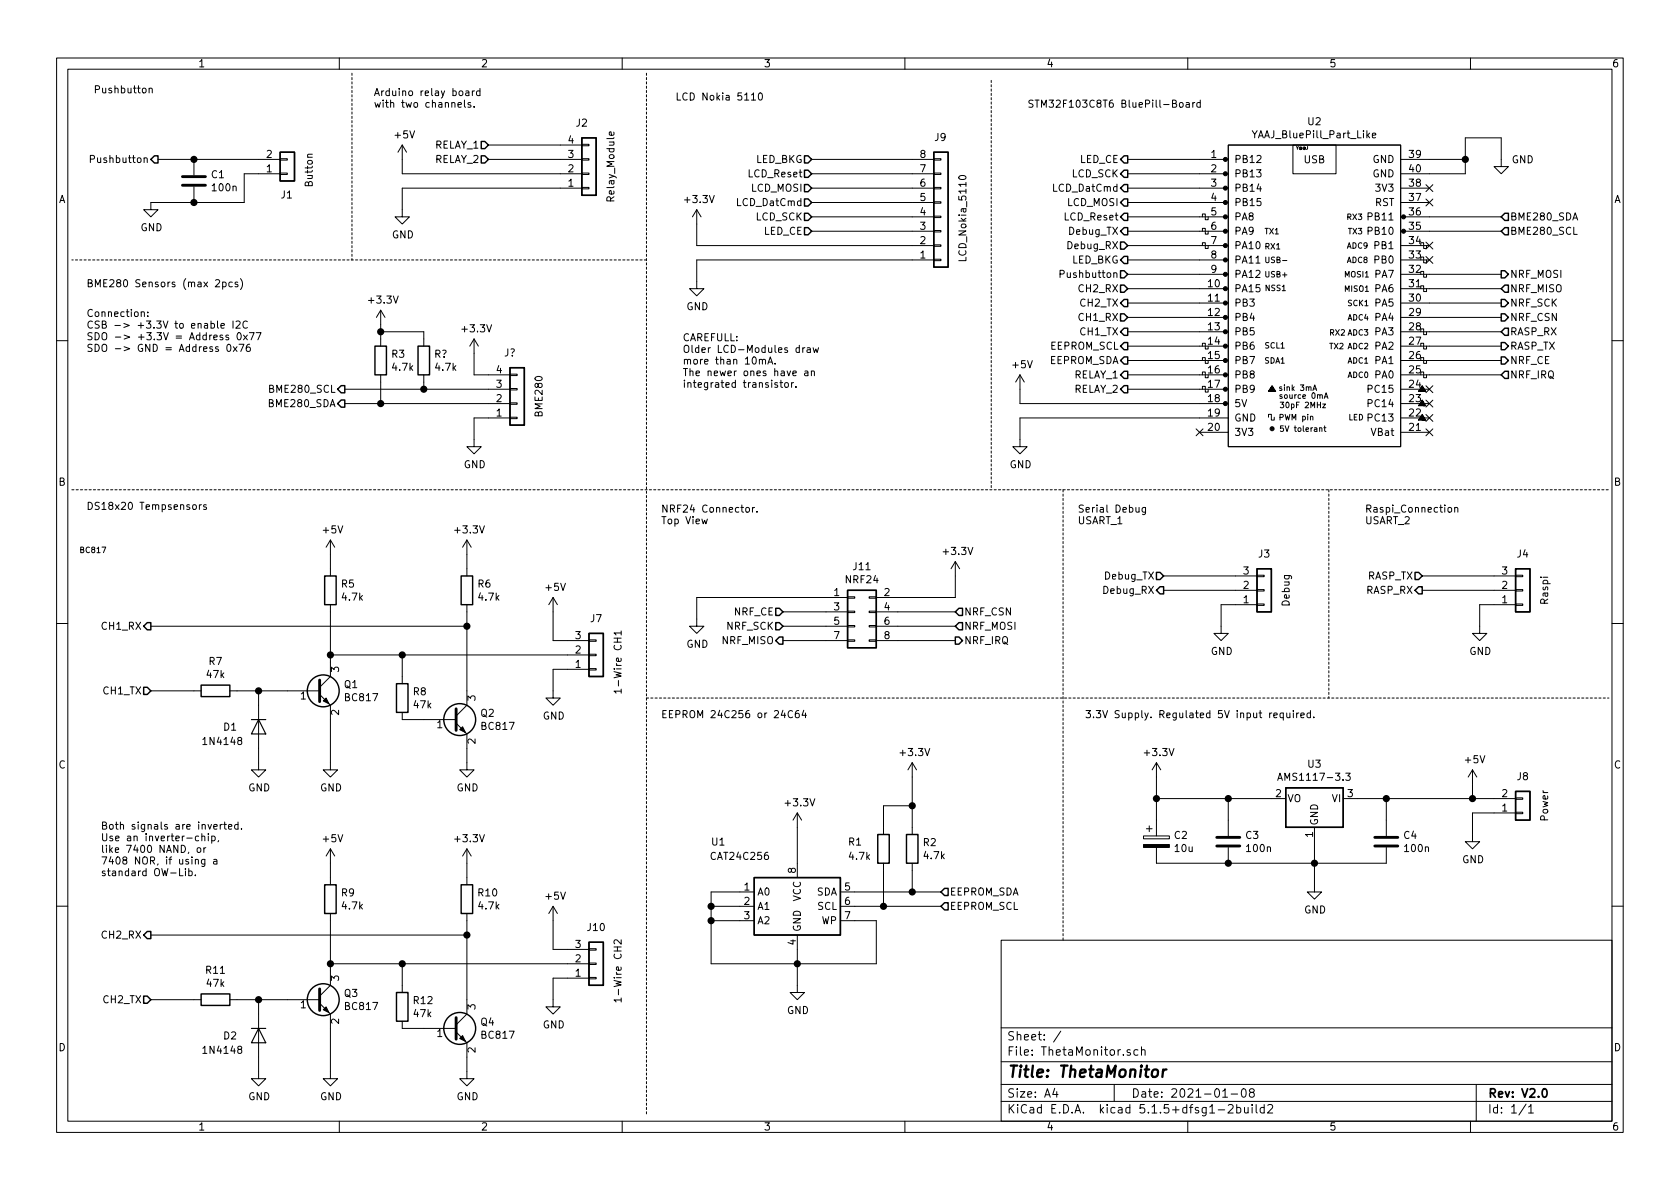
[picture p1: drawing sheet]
<svg xmlns="http://www.w3.org/2000/svg" width="297mm" height="210mm" viewBox="0 0 297 210" stroke-linecap="round" stroke-linejoin="round" font-family="sans-serif">
<g fill="none" stroke="#000" stroke-width=".18">
<path d="M10 10.3h277v189.9h-277zM12 12.2h273v186.1h-273zM26.4 15.7l.1-.1h.3l.1 .8M26.4 15.6v.8M60 10.3v1.9M81 18.5l.6-.1-.1-.2-.3-.1-.2 .2 .1 .6h.4M82.1 17.7v1.1l.2 .2M82.4 16.1h.5v.8M82.9 16.4h-.4l-.2 .2 .1 .3h.5M83.2 18.2l-.3-.1-.2 .2 .1 .2 .4 .1v.3h-.5M83.5 16.1v.8M83.8 18.8v.2"/>
<path d="M83.9 16.1l-.4 .2M84.9 16.1h-.4l-.2 .2 .1 .6h.5M84.9 15.6v1.3M110 10.3v1.9M132.9 16.8l.3-.4v1.3M132.9 17.7h.7M134.2 16.6l.2-.2a.69 .69 0 0 1 .4 .7 .69 .69 0 0 1-.4 .6l-.2-.1-.1-.4zM160 10.3v1.9M207.3 18.3h.5l.2-.2-.1-.3-.6-.1v1.3h.5l.3-.3v-.2l-.4-.2M208.6 18.2l.3-.1 .3 .3-.1 .5-.3 .1-.2-.2zM209.7 18.2h.5l.1 .8M210 10.3v1.9"/>
<path d="M210.3 18.4l-.4 .1-.2 .2v.2h.6M210.9 18.1v.9M211.3 18.1l-.3 .1-.1 .2M212.2 18.2l-.3-.1-.3 .3 .1 .5h.5M212.2 17.7v1.3M260 10.3v1.9M16 28.1l.7-.1v-.4l-.7-.1v1.2M27.9 28.2h21.6M34.3 28.2v2.8M34.3 33v2.8M49.5 28.1h1.3v.2h-1.3zM49.5 30.6h1.3v.3h-1.3z"/>
<path d="M49.5 30.7h-6.3v5.1h-16.5v1.3h1.2l-1.2 1.2-1.3-1.2h1.3M55.2 27.3h-.8v.3l.1 .2M71.1 25.6v5.1h31.8M71.1 25.6l-.7 1.3M71.1 25.6l.8 1.3M86.4 28.2h16.5M86.4 25.6h16.5M102.9 25.5h1.2v.3h-1.2zM102.9 28.1h1.2v.2h-1.2zM102.9 33.1h1.2v.3h-1.2zM102.9 30.6h1.2v.3h-1.2zM102.9 33.3h-31.8v5h1.3l-1.3 1.3-1.3-1.3h1.3"/>
<path d="M108.5 23.4l.1 .3-.2 .2-.6-.1v-.4l.2-.1 .1 .6M123.2 37.1v6.3h41.9M123.2 37.1l-.8 1.2M123.2 37.1l.8 1.2M143.5 30.7h21.6M143.5 28.2h21.6M143.5 38.3h21.6M143.5 35.8h21.6M143.5 33.3h21.6M165.1 33.1h1.3v.3h-1.3zM165.1 30.6h1.3v.3h-1.3zM165.1 28.1h1.3v.2h-1.3z"/>
<path d="M165.1 35.7h1.3v.2h-1.3zM165.1 38.2h1.3v.3h-1.3zM169.6 31.2a.83 .83 0 0 1 1.2 .1 .69 .69 0 0 1-.6 .5 .69 .69 0 0 1-.7-.5zM199.4 30.7h17.8M199.4 28.2h17.8M199.4 38.3h17.8M199.4 35.8h17.8M199.4 33.3h17.8M212.6 38.3v-.5h.5v1.1h.5v-.6M217.2 25.6h30.4v53.4h-30.4zM228.6 25.6h7.6v5.1h-7.6zM241.8 23.9l.4 .5"/>
<path d="M242.2 23.5l-.5 .5M242.6 23.9l.7-.1-.1-.2-.4-.1-.2 .2 .1 .6h.5M247.6 28.2h11.5M247.6 38.3h17.8M247.6 35.8h5.1M247.6 33.3h5.1M252.1 35.2l1.2 1.2M252.1 32.7l1.2 1.2M253.3 35.2l-1.2 1.2M253.3 32.7l-1.2 1.2M265.4 29.5h-1.2l1.2 1.2 1.3-1.2h-1.3v-5.1h-6.3v6.3h-11.5M25 55.3l.2-.2 .3 .1v.8"/>
<path d="M26.1 55.8v.2M26.1 55.2v.1M37.3 57.2h.4l.2 .2-.1 .6h-.5M38.1 49.6l.5-.2 .2 .4-.8 .9h.8M38.5 56.8v1.1l.2 .1M39.1 57.6l.6-.1-.1-.3h-.4l-.1 .2v.6h.5M39.4 49.9h.3l.3 .2-.1 .6h-.5M39.4 49.9v1.2M40.4 59.3h-.3l-.2 .1 .1 .2 .4 .1v.3h-.5M41.1 49.9h-.4l-.2 .2 .1 .6h.5M41.2 56.8v1.2M41.7 56.9l.5-.1 .3 .3-.8 .9h.8"/>
<path d="M42 58.9l.2-.1a.67 .67 0 0 1 .5 .7 .67 .67 0 0 1-.5 .6l-.3-.5zM42 49.9h-.3l-.1 .2v.1l.4 .2v.3h-.4M42.5 49.3a1.47 1.47 0 0 1 0 1.9M43.1 59.3l.6 .8M43.7 56.9a.51 .51 0 0 0-.6 0 .51 .51 0 0 0-.1 .6 .46 .46 0 0 0 .2 .5 .46 .46 0 0 0 .5-.1M43.7 59.3l-.6 .8M44.1 58.8h.8l-.5 1.3M45.3 58.8h.9l-.6 1.3M67.3 54.9v6.3M67.3 54.9l-.8 1.2M67.3 54.9l.8 1.2M67.3 58.7h7.6v2.5"/>
<path d="M83.8 59.9l-.7 1.3M83.8 59.9v6.4h6.4M83.8 59.9l.8 1.3M143.5 40.9h21.6M165.1 40.8h1.3v.2h-1.3zM165.1 43.3h1.3v.3h-1.3zM165.1 45.8h1.3v.3h-1.3zM165.1 46h-41.9v5h1.3l-1.3 1.3-1.3-1.3h1.3M187.4 48.5l.7-.1v-.5l-.7-.1v1.3M199.4 46h17.8M199.4 43.4h17.8M199.4 40.9h17.8"/>
<path d="M199.4 51h17.8M199.4 53.6h17.8M199.4 56.1h17.8M199.4 58.7h17.8M199.4 48.5h17.8M212.6 43.4v-.5h.5v1h.5v-.5M212.6 40.9v-.5h.5v1h.5v-.5M222.1 46.5h.7M247.6 46h5.1M247.6 43.4h5.1M247.6 40.9h17.8M247.6 51h17.8"/>
<path d="M247.6 53.6h17.8M247.6 56.1h17.8M247.6 58.7h17.8M247.6 48.5h17.8M251.2 58.7v-.5h.5v1h.5v-.5M251.2 51v-.5h.5v1.1h.5v-.6M251.2 48.5v-.5h.5v1h.5v-.5M251.2 46v-.5h.5v1h.5v-.5M251.2 43.4v-.5h.5v1h.5v-.5M252.1 45.4l1.2 1.2M252.1 42.8l1.2 1.2M253.3 45.4l-1.2 1.2"/>
<path d="M253.3 42.8l-1.2 1.2M278.3 40.2v1.2h.6M10 60.2h2M40.2 61l.2-.1a.69 .69 0 0 1 .4 .6 .69 .69 0 0 1-.4 .6l-.2-.1-.1-.3zM41.2 61.3l.7 .8M41.9 61.3l-.7 .8M42.3 60.9h.8l-.5 1.2M44.1 60.9h-.2a.79 .79 0 0 0-.1 1.2l.4-.1v-.5l-.4-.1-.3 .2M61 68.8h29.2M61 71.4h29.2M67.3 66.3v5.1M74.9 66.3v2.5"/>
<path d="M90.2 66.2h1.2v.2h-1.2zM90.2 68.7h1.2v.3h-1.2zM90.2 73.8h1.2v.2h-1.2zM90.2 71.2h1.2v.3h-1.2zM90.2 73.9h-6.4v5.1h1.3l-1.3 1.3-1.3-1.3h1.3M134.3 63.7l.1-.2 .3 .1 .1 .8M134.8 63.7l.2-.2 .3 .1 .1 .8M135.8 64.4l.4-1.3 .4 1.3M135.9 64h.6M137 64.3v.1M137.5 67.7h-.3l-.2 .1v.2l.5 .1v.3h-.5M137.9 67.7h.5"/>
<path d="M138.1 67.2v1.1l.3 .2M138.8 67.8l.2-.1 .3 .1 .1 .5-.1 .1-.3 .1-.2-.1zM140 67.7v.8M140.2 66l.6-.1-.1-.2-.3-.1-.2 .2 .1 .6h.4M140.3 67.7h-.2l-.1 .2M140.7 68.4v.1M141.3 61.5h-.3l-.3 .2 .1 .6h.5M141.3 61.1v1.2M141.9 61.5v.8M142.3 61.5l-.4 .2M142.3 65.7h.5v.7M142.7 61.5h.5l.1 .8"/>
<path d="M142.8 65.9l-.4 .1-.2 .1 .2 .3h.4M143.3 61.8h-.5l-.1 .2v.3h.6M143.5 65.7l.1-.1 .3 .1 .1 .7M143.5 65.6v.8M143.8 61.5l.2 .8 .2-.6 .3 .6 .2-.8M180.3 66.3l-.7 1.3M180.3 66.3v5.1h36.9M180.3 66.3l.8 1.3M199.4 61.2h17.8M199.4 63.7h17.8M199.4 66.3h17.8M199.4 68.8h17.8"/>
<path d="M211.5 75.8l1.2 1.3M212.1 76.4h5.1M212.6 68.8v-.5h.5v1h.5v-.5M212.6 66.3v-.5h.5v1h.5v-.5M212.6 63.7v-.5h.5v1.1h.5v-.6M212.6 61.2v-.5h.5v1h.5v-.5M212.7 75.8l-1.2 1.3M217.2 73.9h-36.9v5.1h1.3l-1.3 1.3-1.2-1.3h1.2M224.3 73.8v-.5h.5v1h.5v-.5M224.9 68.7l.1 .3-.2-.2 .2 .3 .2-.4-.5 .1 .5 .4-.2-.6-.5 .4 .8 .2-.4-.8-.5 .7 1 .1-.5-.9-.6 .9h1.3l-.7-1-.6 1M232.1 69.1l.4-1 .3 1M232.2 68.8h.5"/>
<path d="M233.9 71.4h.5l-.5 .7h.5M234.1 75.6h.3M234.1 70.5l.4-1 .3 1M234.2 75.3v.9l.2 .1M234.2 70.2h.5M247.6 61.2h17.8M247.6 63.7h17.8M247.6 66.3h17.8M247.6 68.8h5.1M247.6 71.4h5.1M247.6 73.9h5.1M247.6 76.4h5.1"/>
<path d="M251.2 66.3v-.5h.5v1h.5v-.5M251.2 63.7v-.5h.5v1.1h.5v-.6M251.2 61.2v-.5h.5v1h.5v-.5M251.5 73.8l.1 .2-.3-.1 .3 .3 .1-.4-.5 .1 .5 .4-.1-.6-.5 .3 .7 .3-.3-.8-.5 .7 1 .1-.5-.9-.7 .9h1.3l-.6-1-.7 1M251.5 71.2l.1 .3-.3-.1 .3 .2 .1-.4-.5 .2 .5 .3-.1-.6-.5 .4 .7 .2-.3-.7-.5 .6 1 .1-.5-.8-.7 .8h1.3l-.6-1-.7 1M251.5 68.7l.1 .3-.3-.2 .3 .3 .1-.4-.5 .1 .5 .4-.1-.6-.5 .4 .7 .2-.3-.8-.5 .7 1 .1-.5-.9-.7 .9h1.3l-.6-1-.7 1M252.1 70.8l1.2 1.2M252.1 68.2l1.2 1.2M252.1 75.8l1.2 1.3M252.1 73.3l1.2 1.2M253.3 70.8l-1.2 1.2M253.3 68.2l-1.2 1.2"/>
<path d="M253.3 75.8l-1.2 1.3M253.3 73.3l-1.2 1.2M285 60.2h2M18 96.7h.7l-.4 1M34.2 89.3l.3-.1 .2 .3-.1 .5-.3 .1-.2-.1zM35.3 89.2v.9M35.6 89.2l-.3 .3M36.5 89.3l-.3-.1-.2 .2v.2l.5 .1v.3h-.5M58.4 95.5v6.3M58.4 95.5l-.7 1.3M58.4 95.5l.8 1.3M82.5 95.5v6.3"/>
<path d="M82.5 95.5l-.7 1.3M82.5 95.5l.8 1.3M124.1 91.8l.2 .8 .3-.6 .2 .6 .3-.8M132 89.8l.3-.1 .2 .3-.1 .5-.3 .1-.2-.2zM133 89.7v.9M133.4 89.7l-.4 .3M133.8 90.4v.2M168.9 99.3l-.8 1.3M168.9 99.3v6.4h-14M168.9 99.3l.8 1.3M200.8 89.7l.1 .8 .3 .1 .2-.2M201.4 89.7v.9"/>
<path d="M202.5 89.7v1.2l-.2 .1-.3-.1M202.5 89.8l-.3-.1-.3 .3 .2 .5h.4M256.1 89.8l.3-.1 .2 .2 .1 .4-.2 .2-.3 .1-.1-.2zM257.2 89.9l.2-.2 .3 .1 .1 .8M257.2 89.7v.9M10 110.3h2M26.7 110.7h55.8M58.4 106.9v12.7l-1.9 1.9M58.4 115.8h45.7M71.1 115.8v5.1M82.5 106.9v17.8l-1.9 1.9M97.8 105.7v7.6h6.3"/>
<path d="M97.8 105.7l-.8 1.2M97.8 105.7l.8 1.2M104.1 113.2h1.3v.2h-1.3zM104.1 118.2h1.3v.3h-1.3zM104.1 115.7h1.3v.2h-1.3zM104.1 118.4h-6.3v5h1.3l-1.3 1.3-1.3-1.3h1.3M109.8 111.9h-1.2l.3 .4M109.8 111.6v.7M138.4 113.3h11.5M138.4 108.2h11.5M138.4 110.7h11.5M149.9 113.2h1.2v.2h-1.2z"/>
<path d="M149.9 110.6h1.2v.3h-1.2zM149.9 105.5h1.2v.3h-1.2zM149.9 108.1h1.2v.2h-1.2zM149.9 105.7h-26.7v5h1.3l-1.3 1.3-1.3-1.3h1.3M153.7 113.2h1.2v.2h-1.2zM153.7 110.6h1.2v.3h-1.2zM153.7 105.5h1.2v.3h-1.2zM153.7 108.1h1.2v.2h-1.2zM154.9 113.3h14M154.9 108.2h14M154.9 110.7h14M205.7 104.4h16.5"/>
<path d="M205.7 101.8h16.5M222.2 101.7h1.3v.3h-1.3zM222.2 106.8h1.3v.3h-1.3zM222.2 104.3h1.3v.2h-1.3zM222.2 106.9h-6.3v5.1h1.3l-1.3 1.3-1.3-1.3h1.3M251.5 104.4h16.5M251.5 101.8h16.5M268 101.7h1.2v.3h-1.2zM268 106.8h1.2v.3h-1.2zM268 104.3h1.2v.2h-1.2zM268 106.9h-6.4v5.1h1.3l-1.3 1.3-1.3-1.3h1.3M285 110.3h2"/>
<path d="M26.7 122.2h8.9M40.6 122.2h15.9M45.7 122.2v13.9h1.3l-1.3 1.3-1.3-1.3h1.3M56.5 122.8l1.9 1.9v11.4h1.3l-1.3 1.3-1.3-1.3h1.3M71.1 126v1.2h9.5M80.6 127.9l1.9 1.9v6.3h1.3l-1.3 1.3-1.2-1.3h1.2M109.8 122.2h-1.2l.3 .4M109.8 121.9v.7M140.1 125.8a.6 .6 0 0 0-.8 .4 .6 .6 0 0 0 .6 .7l.2-.1M141.2 125.6l-.4 .1a.87 .87 0 0 0 0 1.2l.5-.1v-.5l-.5-.2-.2 .3M142.1 125.6l-.3 .9h.8M142.4 126.1v.8"/>
<path d="M161.3 134.9v12.7M161.3 134.9l-.8 1.2M161.3 134.9l.8 1.2M204.5 134.9v12.9M204.5 134.9l-.8 1.2M204.5 134.9l.7 1.2M225.2 126.5l.6-.1v-.3h-.4l-.2 .2 .1 .6h.5M225.9 138l.4-1.3 .4 1.3M226 137.6h.6M226.9 126.1h-.4l-.2 .2 .1 .6h.5M226.9 126.1v1.2M227.5 126.1l.1 .8h.3l.2-.1"/>
<path d="M228.1 126.1v.8M228.7 125.6v.2M228.7 126.1v.8M229.3 126.1v.8M229.6 126.1l-.3 .2M230 126.5l.6-.1-.1-.3h-.3l-.2 .2v.6h.5M231.7 126.1h-.4l-.2 .2 .1 .6h.5M231.7 125.6v1.3M232.3 126.8v.1M237.9 136.7h.8l-.4 .5 .4 .1v.5l-.2 .2-.6-.1M260.3 136.1l-.7 1.3M260.3 136.1v5.1"/>
<path d="M260.3 136.1l.8 1.3M31.7 153.6v1.3h.7M32.8 154v.9M33.4 154.1l.4-.1 .2 .2-.1 .6h-.5M33.4 153.6v1.3M34.5 152.1l.2-.1h.3l.1 .8M34.5 154.7v.2M35 150l.3-.1 .2 .2-.1 .6h-.3l-.2-.1zM35.1 147.9l-.3-.1-.3 .3 .1 .5h.5M35.7 148l.2-.2 .3 .1v.8M35.7 147.4v1.3M36 149.9v.8"/>
<path d="M36.2 152v1.1l-.2 .1h-.3M36.2 152h-.3l-.3 .2 .1 .5h.5M36.4 149.9l-.4 .2M36.8 147.8v.9M37.4 147.9l.4-.1 .2 .3-.1 .5h-.5M37.4 147.8v1.3M37.8 146.2l.6-.1v-.3h-.4l-.2 .2 .1 .6h.5M37.8 152h.5l.1 .8M38.4 152.3h-.5l-.2 .2 .1 .2h.6M38.7 148.6l-.2 .3M38.9 145.8v.8M39.3 145.8l-.4 .2"/>
<path d="M39.5 145.8h.5M39.7 145.4v1.1l.3 .1M40.4 146.2l.6-.1-.1-.3h-.3l-.2 .2 .1 .6h.4M42.1 145.8h-.4l-.2 .2 .1 .6h.5M42.1 145.4v1.2M42.7 146.5v.1M58.4 150.1v6.4M58.4 150.1l-.7 1.3M58.4 150.1l.8 1.3M82.5 150.1v6.4M82.5 150.1l-.7 1.3M82.5 150.1l.8 1.3"/>
<path d="M133.3 157.7h-7.6v12.7h29.2v-7.6h-6.3M141 143.8l-.8 1.2M141 143.8v11.4M141 143.8l.7 1.2M148.6 157.7h17.8M156.2 152.6v7.7M161.3 142.5h-5.1v5.1M161.3 152.6v5.1M202.2 147.8h4.6v.5h-4.6zM202.7 146.6h1M203.2 146v1.1M204.5 141.2h22.8"/>
<path d="M204.5 149.9v2.7h40.6v-2.7M217.2 141.2v6.6M217.2 149.9v2.7M232.4 146.3v11.4h1.3l-1.3 1.3-1.3-1.3h1.3M237.5 141.2h30.5M245.1 141.2v6.6M268 141.1h1.2v.2h-1.2zM268 143.6h1.2v.3h-1.2zM268 143.8h-7.7v5h1.3l-1.3 1.3-1.2-1.3h1.2M10 160.2h2M26.7 176.8h8.9M26.7 165.3h55.8"/>
<path d="M40.6 176.8h15.9M45.7 176.8v13.9h1.3l-1.3 1.3-1.3-1.3h1.3M56.5 177.4l1.9 1.9v11.4h1.3l-1.3 1.3-1.3-1.3h1.3M58.4 161.5v12.7l-1.9 1.9M58.4 170.4h45.7M71.1 170.4v5.1M82.5 161.5v17.8l-1.9 1.9M97.8 160.3l-.8 1.2M97.8 160.3v7.6h6.3M97.8 160.3l.8 1.2M104.1 167.8h1.3v.2h-1.3zM104.1 172.8h1.3v.3h-1.3z"/>
<path d="M104.1 170.3h1.3v.3h-1.3zM104.1 173h-6.3v5h1.3l-1.3 1.3-1.3-1.3h1.3M109.8 176.8h-1.2l.3 .4M109.8 166.2v.8l-.7-.8h-.2l-.3 .2 .1 .5M109.8 176.5v.7M125.7 160.3h7.6M125.7 162.8h7.6M141 165.3v10.2h1.2l-1.2 1.3-1.3-1.3h1.3M148.6 160.3h17.8M177 166.3h108v32h-108zM285 160.2h2M60 198.3v1.9"/>
<path d="M71.1 180.6v1.3h9.5M80.6 182.5l1.9 1.9v6.3h1.3l-1.3 1.3-1.2-1.3h1.2M110 198.3v1.9M160 198.3v1.9M177 194.8h108M177 191.8h108M177 187.8h108M177 181.8h108M186.5 192.5l-.4 1h1M186.8 193v1M187.6 182.3l-1.3 2M197 191.8v3"/>
<path d="M199.8 185.7l-.3-.1-.2 .2v.2l.5 .2v.3h-.5M201.2 185.7l-.4-.1-.3 .3 .1 .6h.6M201.8 185.7l.3-.1 .3 .1 .1 .9M201.8 185.1v1.5M210 198.3v1.9M215.4 196.3h1.1M216.2 194h.8M217.2 195.5l.2-.2h.4l.2 .5-.9 1h.9M217.7 193.5h1.1M218.7 195.9l.4-.1 .3 .3-.1 .6h-.6M218.7 195.3v1.5M219.6 192.7l.4-.2a.94 .94 0 0 1 0 1.5 .82 .82 0 0 1-.4-1.3z"/>
<path d="M220 195.8l.1 .9 .3 .1 .3-.1M220.7 195.8v1M221.2 193.2l-.3-.3 .1-.2 .2-.2 .4 .1 .2 .2-.1 .2-.6 .2a.48 .48 0 0 0-.1 .7l.2 .1 .5-.1a.48 .48 0 0 0-.1-.7h-.1M221.4 195.3v.2M221.4 195.8v1M222.1 195.3v1.3l.2 .2M223.5 195.9l-.4-.1-.3 .3 .1 .6 .2 .1 .4-.1M223.5 195.3v1.5M224.2 195.5l.2-.2h.3l.3 .5-.9 1h.9M260 198.3v1.9M261 191.8v6.5M269.8 195.2l-1.2 2"/>
<path d="M270.3 195.8l.4-.5v1.5M270.3 196.8h.8"/>
<circle cx="248.2" cy="38.3" r=".36"/>
<circle cx="248.2" cy="40.9" r=".36"/>
<circle cx="224.9" cy="75.8" r=".36"/>
<circle cx="224.9" cy="75.8" r=".25"/>
</g>
<path d="M272.9 192.6l.1-.1a.8 .8 0 0 1 .5 .8 .8 .8 0 0 1-.5 .7 1 1 0 0 1-.1-1.4z" fill="none" stroke="#000" stroke-width=".3"/>
<path d="M203.8 189.3a.51 .51 0 0 1 .6-.2 .51 .51 0 0 1 .3 .4v.6a.56 .56 0 0 1-.5 .4 .56 .56 0 0 1-.6-.4zM205.7 189.1l-.2 1.3M206.2 189.1a.55 .55 0 0 0-.6 .4" fill="none" stroke="#000" stroke-width=".41"/>
<path d="M32.3 32.8h4M32.3 31.2h4M56.5 120.3v3.8M80.6 125.3v3.9M215.1 149.6h4.1M215.1 148.1h4.1M243.1 149.6h4M243.1 148.1h4M56.5 174.9v3.8M80.6 180v3.8" fill="none" stroke="#000" stroke-width=".51"/>
<g fill="none" stroke="#000" stroke-width=".25">
<path d="M26.7 28.2l.6-.6h.6v1.2h-.6zM49.5 26.9h2.6v5.1h-2.6zM85.1 27.6h.6l.7 .6-.7 .6h-.6zM85.1 25h.6l.7 .6-.7 .7h-.6zM102.9 24.4h2.5v10.1h-2.5zM142.2 37.7h.7l.6 .6-.6 .7h-.7zM142.2 35.2h.7l.6 .6-.6 .6h-.7zM142.2 32.6h.7l.6 .7-.6 .6h-.7zM142.2 30.1h.7l.6 .6-.6 .7h-.7zM142.2 27.6h.7l.6 .6-.6 .6h-.7zM165.1 26.9h2.5v20.3h-2.5zM198.1 38.3l.7-.6h.6v1.3h-.6z"/>
<path d="M198.1 35.8l.7-.6h.6v1.2h-.6zM198.1 33.3l.7-.7h.6v1.3h-.6zM198.1 28.2l.7-.6h.6v1.2h-.6zM198.1 30.7l.7-.6h.6v1.3h-.6zM266.1 37.7h.6v1.3h-.6l-.7-.7zM142.2 40.3h.7l.6 .6-.6 .6h-.7zM198.1 46l.7-.7h.6v1.3h-.6zM198.1 50.4h.7l.6 .6-.6 .7h-.7zM198.1 53.6l.7-.6h.6v1.2h-.6zM198.1 55.5h.7l.6 .6-.6 .7h-.7zM198.1 58.7l.7-.7h.6v1.3h-.6zM198.1 42.8h.7l.6 .6-.6 .7h-.7z"/>
<path d="M198.1 47.9h.7l.6 .6-.6 .6h-.7zM198.1 40.9l.7-.6h.6v1.2h-.6zM265.4 47.9h.7l.6 .6-.6 .6h-.7zM265.4 53h.7l.6 .6-.6 .6h-.7zM265.4 55.5h.7l.6 .6-.6 .7h-.7zM266.1 58h.6v1.3h-.6l-.7-.6zM266.1 40.3h.6v1.2h-.6l-.7-.6zM266.1 50.4h.6v1.3h-.6l-.7-.7zM59.7 71.4l.6-.7h.7v1.3h-.7zM60.3 68.2h.7v1.3h-.7l-.6-.7zM66.3 61.2h2v5.1h-2zM73.9 61.2h2v5.1h-2z"/>
<path d="M90.2 65h2.5v10.2h-2.5zM198.1 68.8l.7-.6h.6v1.3h-.6zM198.8 63.1h.6v1.3h-.6l-.7-.7zM198.8 60.6h.6v1.2h-.6l-.7-.6zM198.8 65.7h.6v1.2h-.6l-.7-.6zM265.4 60.6h.7l.6 .6-.6 .6h-.7zM265.4 63.1h.7l.6 .6-.6 .7h-.7zM266.1 65.7h.6v1.2h-.6l-.7-.6zM26 110.1h.7v1.3h-.7l-.6-.7zM57.4 101.8h2v5.1h-2zM81.5 101.8h2.1v5.1h-2.1zM104.1 112h2.6v7.6h-2.6z"/>
<path d="M137.2 107.6h.6l.6 .6-.6 .6h-.6zM137.2 110.1h.6l.6 .6-.6 .7h-.6zM137.8 112.6h.6v1.3h-.6l-.6-.6zM149.9 104.4h5v10.1h-5zM168.9 112.6h.6l.7 .7-.7 .6h-.6zM169.5 110.1h.7v1.3h-.7l-.6-.7zM169.5 107.6h.7v1.2h-.7l-.6-.6zM204.5 101.2h.6l.6 .6-.6 .7h-.6zM205.1 103.8h.6v1.2h-.6l-.6-.6zM222.2 100.6h2.6v7.6h-2.6zM250.2 101.2h.6l.7 .6-.7 .7h-.6zM250.8 103.8h.7v1.2h-.7l-.6-.6z"/>
<path d="M268 100.6h2.5v7.6h-2.5zM25.4 121.5h.6l.7 .7-.7 .6h-.6zM35.6 121.2h5v2h-5zM70.1 120.9h2v5.1h-2zM227.3 139.3h10.2v7h-10.2zM268 139.9h2.5v5.1h-2.5zM57.4 156.5h2v5h-2zM81.5 156.5h2.1v5h-2.1zM133.3 155.2h15.3v10.1h-15.3zM155.2 147.6h2v5h-2zM160.3 147.6h2v5h-2zM166.4 157.7l.6-.6h.6v1.3h-.6z"/>
<path d="M25.4 176.1h.6l.7 .7-.7 .6h-.6zM26 164.7h.7v1.3h-.7l-.6-.7zM35.6 175.8h5v2h-5zM70.1 175.5h2v5.1h-2zM104.1 166.6h2.6v7.6h-2.6zM166.4 160.3l.6-.7h.6v1.3h-.6z"/>
<circle cx="57.1" cy="122.2" r="2.82"/>
<circle cx="81.3" cy="127.2" r="2.82"/>
<circle cx="57.1" cy="176.8" r="2.82"/>
<circle cx="81.3" cy="181.9" r="2.82"/>
</g>
<g fill="#000" stroke="#000" stroke-width=".18">
<path d="M57.1 123.9l.6-.5 .5 1.1zM81.3 129l.5-.5 .5 1zM202.2 149.3h4.6v.6h-4.6zM57.7 178l.5 1.1-1.1-.5zM81.3 183.6l.5-.5 .5 1z"/>
<circle cx="216.7" cy="38.3" r=".36"/>
<circle cx="216.7" cy="30.7" r=".36"/>
<circle cx="216.7" cy="35.8" r=".36"/>
<circle cx="216.7" cy="28.2" r=".36"/>
<circle cx="216.7" cy="33.3" r=".36"/>
<circle cx="248.2" cy="38.3" r=".25"/>
<circle cx="216.7" cy="56.1" r=".36"/>
<circle cx="216.7" cy="48.5" r=".36"/>
<circle cx="216.7" cy="53.6" r=".36"/>
<circle cx="216.7" cy="58.7" r=".36"/>
<circle cx="216.7" cy="51" r=".36"/>
<circle cx="216.7" cy="46" r=".36"/>
<circle cx="216.7" cy="40.9" r=".36"/>
<circle cx="216.7" cy="43.4" r=".36"/>
<circle cx="248.2" cy="40.9" r=".25"/>
<circle cx="216.7" cy="71.4" r=".36"/>
<circle cx="216.7" cy="66.3" r=".36"/>
<circle cx="216.7" cy="68.8" r=".36"/>
<circle cx="216.7" cy="63.7" r=".36"/>
<circle cx="216.7" cy="61.2" r=".36"/>
<circle cx="224.9" cy="75.8" r=".13"/>
</g>
<path d="M44.4 127.2h2.6M45.7 127.2l1.3 2.6h-2.6zM44.4 181.9h2.6M45.7 181.9l1.3 2.5h-2.6z" fill="none" stroke="#000" stroke-width=".2"/>
<path d="M62.2 12.9v33.1M114.3 12.9v184.2M175.3 14.2v72.4M114.3 46h-101.6M12.7 86.6h271.8M188 86.6v80M234.9 86.6v36.8M114.3 123.4h170.2" fill="none" stroke="#000" stroke-width=".18" stroke-dasharray=".4 .4"/>
<g fill="#000" stroke="#000" stroke-width=".25">
<circle cx="34.3" cy="28.2" r=".51"/>
<circle cx="34.3" cy="35.8" r=".51"/>
<circle cx="259.1" cy="28.2" r=".51"/>
<circle cx="67.3" cy="58.7" r=".51"/>
<circle cx="67.3" cy="71.4" r=".51"/>
<circle cx="74.9" cy="68.8" r=".51"/>
<circle cx="58.4" cy="115.8" r=".51"/>
<circle cx="71.1" cy="115.8" r=".51"/>
<circle cx="82.6" cy="110.7" r=".51"/>
<circle cx="45.7" cy="122.2" r=".51"/>
<circle cx="161.3" cy="142.5" r=".51"/>
<circle cx="161.3" cy="157.7" r=".51"/>
<circle cx="204.5" cy="141.2" r=".51"/>
<circle cx="217.2" cy="141.2" r=".51"/>
<circle cx="217.2" cy="152.6" r=".51"/>
<circle cx="232.4" cy="152.6" r=".51"/>
<circle cx="245.1" cy="141.2" r=".51"/>
<circle cx="260.3" cy="141.2" r=".51"/>
<circle cx="45.7" cy="176.8" r=".51"/>
<circle cx="58.4" cy="170.4" r=".51"/>
<circle cx="71.1" cy="170.4" r=".51"/>
<circle cx="82.6" cy="165.3" r=".51"/>
<circle cx="125.7" cy="162.8" r=".51"/>
<circle cx="125.7" cy="160.3" r=".51"/>
<circle cx="141" cy="170.4" r=".51"/>
<circle cx="156.2" cy="160.3" r=".51"/>
</g>
<text font-size="2.8" x="178" y="190.5">Title: ThetaMonitor</text>
<g font-size="2.1">
<text x="178" y="184">Sheet: /</text>
<text x="178" y="186.7">File: ThetaMonitor.sch</text>
<text x="178" y="196.9">KiCad E.D.A. kicad 5.1.5+dfsg1-2build2</text>
<text x="178" y="194.1">Size: A4</text>
<text x="200" y="194.1">Date: 2021-01-08</text>
<text x="263" y="194.1">Rev: V2.0</text>
<text x="263" y="196.9">Id: 1/1</text>
</g>
<g font-size="1.8">
<text x="35" y="11.9">1</text>
<text x="85" y="11.9">2</text>
<text x="135" y="11.9">3</text>
<text x="185" y="11.9">4</text>
<text x="235" y="11.9">5</text>
<text x="285" y="11.9">6</text>
<text x="16.5" y="16.5">Pushbutton</text>
<text x="66" y="17">Arduino relay board</text>
<text x="119.4" y="17.8">LCD Nokia 5110</text>
<text x="66" y="19">with two channels.</text>
<text x="101.9" y="22.4">J2</text>
<text x="181.6" y="19">STM32F103C8T6 BluePill-Board</text>
<text x="231.3" y="22.1">U2</text>
<text x="16.6" y="28.8">Pushbutton</text>
<text x="47.1" y="27.9">2</text>
<text x="69.9" y="24.5">+5V</text>
<text x="76.9" y="28.8">RELAY_2</text>
<text x="76.9" y="26.3">RELAY_1</text>
<text x="100.5" y="27.9">3</text>
<text x="100.5" y="25.4">4</text>
<text x="133.5" y="28.8">LED_BKG</text>
<text x="162.7" y="27.9">8</text>
<text x="165.3" y="24.9">J9</text>
<text x="190.9" y="28.8">LED_CE</text>
<text x="214.1" y="27.9">1</text>
<text x="218.2" y="28.8">PB12</text>
<text x="221.8" y="24.5">YAAJ_BluePill_Part_Like</text>
<text x="230.6" y="28.9">USB</text>
<text x="242.7" y="28.8">GND</text>
<text x="249.2" y="27.9">39</text>
<text x="267.3" y="28.9">GND</text>
<text x="10.4" y="35.9">A</text>
<text x="37.4" y="31.5">C1</text>
<text x="37.7" y="33.8">100n</text>
<text x="47.1" y="30.5">1</text>
<text x="49.7" y="35.1">J1</text>
<text x="55.3" y="32.9" transform="rotate(-90 55.3 32.9)">Button</text>
<text x="100.5" y="33">1</text>
<text x="100.5" y="30.5">2</text>
<text x="108.6" y="35.4" transform="rotate(-90 108.6 35.4)">Relay_Module</text>
<text x="121.2" y="35.9">+3.3V</text>
<text x="132.6" y="31.4">LCD_Reset</text>
<text x="132.8" y="33.9">LCD_MOSI</text>
<text x="162.7" y="35.6">5</text>
<text x="162.7" y="33">6</text>
<text x="162.7" y="30.5">7</text>
<text x="186.5" y="33.9">LCD_DatCmd</text>
<text x="189.5" y="31.4">LCD_SCK</text>
<text x="214.1" y="30.5">2</text>
<text x="214.1" y="33">3</text>
<text x="214.1" y="35.6">4</text>
<text x="218.2" y="31.4">PB13</text>
<text x="218.2" y="33.9">PB14</text>
<text x="242.7" y="31.4">GND</text>
<text x="243.5" y="33.9">3V3</text>
<text x="249.2" y="35.6">37</text>
<text x="249.2" y="33">38</text>
<text x="249.2" y="30.5">40</text>
<text x="285.4" y="35.9">A</text>
<text x="24.8" y="40.9">GND</text>
<text x="130.6" y="36.4">LCD_DatCmd</text>
<text x="133.6" y="39">LCD_SCK</text>
<text x="135" y="41.5">LED_CE</text>
<text x="162.7" y="40.6">3</text>
<text x="162.7" y="38.1">4</text>
<text x="188.4" y="39">LCD_Reset</text>
<text x="188.7" y="36.4">LCD_MOSI</text>
<text x="189.1" y="41.5">Debug_TX</text>
<text x="214.1" y="38.1">5</text>
<text x="214.1" y="40.6">6</text>
<text x="218.2" y="36.4">PB15</text>
<text x="218.2" y="39">PA8</text>
<text x="218.2" y="41.5">PA9</text>
<text x="242.2" y="41.5">PB10</text>
<text x="242.2" y="39">PB11</text>
<text x="243.1" y="36.4">RST</text>
<text x="249.2" y="40.6">35</text>
<text x="249.2" y="38.1">36</text>
<text x="267" y="41.5">BME280_SCL</text>
<text x="267" y="39">BME280_SDA</text>
<text x="69.3" y="42.2">GND</text>
<text x="162.7" y="45.7">1</text>
<text x="162.7" y="43.2">2</text>
<text x="170.9" y="45.8" transform="rotate(-90 170.9 45.8)">LCD_Nokia_5110</text>
<text x="188.9" y="44.1">Debug_RX</text>
<text x="189.4" y="46.6">LED_BKG</text>
<text x="214.1" y="43.2">7</text>
<text x="214.1" y="45.7">8</text>
<text x="218.2" y="44.1">PA10</text>
<text x="218.2" y="46.6">PA11</text>
<text x="243.2" y="46.6">PB0</text>
<text x="243.2" y="44.1">PB1</text>
<text x="249.2" y="45.7">33</text>
<text x="249.2" y="43.2">34</text>
<text x="15.2" y="50.8">BME280 Sensors (max 2pcs)</text>
<text x="65.4" y="53.7">+3.3V</text>
<text x="188" y="49.1">Pushbutton</text>
<text x="190.9" y="51.7">CH2_RX</text>
<text x="213.7" y="50.8">10</text>
<text x="213.7" y="53.3">11</text>
<text x="214.1" y="48.3">9</text>
<text x="218.2" y="51.7">PA15</text>
<text x="218.2" y="49.1">PA12</text>
<text x="243.2" y="51.7">PA6</text>
<text x="243.2" y="49.1">PA7</text>
<text x="249.2" y="53.3">30</text>
<text x="249.2" y="50.8">31</text>
<text x="249.2" y="48.3">32</text>
<text x="267" y="49.1">NRF_MOSI</text>
<text x="267" y="51.7">NRF_MISO</text>
<text x="15.2" y="56.1">Connection:</text>
<text x="15.2" y="58.1">CSB -&gt; +3.3V to enable I2C</text>
<text x="81.9" y="58.8">+3.3V</text>
<text x="121.4" y="54.9">GND</text>
<text x="190.9" y="56.8">CH1_RX</text>
<text x="191.1" y="54.2">CH2_TX</text>
<text x="191.1" y="59.3">CH1_TX</text>
<text x="213.7" y="55.9">12</text>
<text x="213.7" y="58.4">13</text>
<text x="218.2" y="54.2">PB3</text>
<text x="218.2" y="56.8">PB4</text>
<text x="218.2" y="59.3">PB5</text>
<text x="243.2" y="59.3">PA3</text>
<text x="243.2" y="56.8">PA4</text>
<text x="243.2" y="54.2">PA5</text>
<text x="249.2" y="58.4">28</text>
<text x="249.2" y="55.9">29</text>
<text x="267" y="59.3">RASP_RX</text>
<text x="267" y="54.2">NRF_SCK</text>
<text x="267" y="56.8">NRF_CSN</text>
<text x="15.2" y="60.2">SDO -&gt; +3.3V = Address 0x77</text>
<text x="15.2" y="62.2">SDO -&gt; GND = Address 0x76</text>
<text x="69.3" y="63.3">R3</text>
<text x="69.5" y="65.6">4.7k</text>
<text x="76.8" y="63.3">R?</text>
<text x="77.1" y="65.6">4.7k</text>
<text x="89.2" y="63">J?</text>
<text x="120.6" y="60.3">CAREFULL:</text>
<text x="120.6" y="62.4">Older LCD-Modules draw</text>
<text x="120.6" y="64.5">more than 10mA.</text>
<text x="179.1" y="65.1">+5V</text>
<text x="185.5" y="64.4">EEPROM_SDA</text>
<text x="185.7" y="61.8">EEPROM_SCL</text>
<text x="213.7" y="61">14</text>
<text x="213.7" y="63.5">15</text>
<text x="218.2" y="61.8">PB6</text>
<text x="218.2" y="64.4">PB7</text>
<text x="243.2" y="64.4">PA1</text>
<text x="243.2" y="61.8">PA2</text>
<text x="249.2" y="63.5">26</text>
<text x="249.2" y="61">27</text>
<text x="267" y="61.8">RASP_TX</text>
<text x="267" y="64.4">NRF_CE</text>
<text x="48" y="69.5">BME280_SCL</text>
<text x="87.8" y="71.1">2</text>
<text x="87.8" y="68.6">3</text>
<text x="87.8" y="66">4</text>
<text x="120.6" y="66.5">The newer ones have an</text>
<text x="120.6" y="68.6">integrated transistor.</text>
<text x="189.9" y="69.5">RELAY_2</text>
<text x="189.9" y="66.9">RELAY_1</text>
<text x="213.7" y="66">16</text>
<text x="213.7" y="68.6">17</text>
<text x="213.7" y="71.1">18</text>
<text x="218.2" y="66.9">PB8</text>
<text x="218.2" y="69.5">PB9</text>
<text x="242.2" y="69.5">PC15</text>
<text x="243.2" y="66.9">PA0</text>
<text x="249.2" y="71.1">23</text>
<text x="249.2" y="68.6">24</text>
<text x="249.2" y="66">25</text>
<text x="267" y="66.9">NRF_IRQ</text>
<text x="47.8" y="72">BME280_SDA</text>
<text x="87.8" y="73.7">1</text>
<text x="95.9" y="73.5" transform="rotate(-90 95.9 73.5)">BME280</text>
<text x="213.7" y="73.7">19</text>
<text x="213.7" y="76.2">20</text>
<text x="218.2" y="72">5V</text>
<text x="218.2" y="74.5">GND</text>
<text x="218.2" y="77.1">3V3</text>
<text x="242.2" y="74.5">PC13</text>
<text x="242.2" y="72">PC14</text>
<text x="242.6" y="77.1">VBat</text>
<text x="249.2" y="76.2">21</text>
<text x="249.2" y="73.7">22</text>
<text x="82" y="82.8">GND</text>
<text x="178.5" y="82.8">GND</text>
<text x="10.4" y="85.9">B</text>
<text x="285.4" y="85.9">B</text>
<text x="15.2" y="90.2">DS18x20 Tempsensors</text>
<text x="57.2" y="94.3">+5V</text>
<text x="80.6" y="94.3">+3.3V</text>
<text x="116.8" y="90.6">NRF24 Connector.</text>
<text x="116.8" y="92.7">Top View</text>
<text x="190.5" y="90.6">Serial Debug</text>
<text x="190.5" y="92.7">USART_1</text>
<text x="241.3" y="90.6">Raspi_Connection</text>
<text x="241.3" y="92.7">USART_2</text>
<text x="150.9" y="100.8">J11</text>
<text x="167" y="98.1">+3.3V</text>
<text x="219.9" y="101.6">3</text>
<text x="222.6" y="98.6">J3</text>
<text x="265.6" y="101.6">3</text>
<text x="268.3" y="98.6">J4</text>
<text x="60.4" y="103.9">R5</text>
<text x="60.6" y="106.2">4.7k</text>
<text x="84.5" y="103.9">R6</text>
<text x="84.7" y="106.2">4.7k</text>
<text x="96.6" y="104.5">+5V</text>
<text x="147.5" y="105.4">1</text>
<text x="147.5" y="107.9">3</text>
<text x="149.6" y="103.1">NRF24</text>
<text x="156.4" y="105.4">2</text>
<text x="156.4" y="107.9">4</text>
<text x="195.3" y="105">Debug_RX</text>
<text x="195.5" y="102.5">Debug_TX</text>
<text x="219.9" y="106.7">1</text>
<text x="219.9" y="104.1">2</text>
<text x="228" y="107.1" transform="rotate(-90 228 107.1)">Debug</text>
<text x="241.6" y="105">RASP_RX</text>
<text x="241.8" y="102.5">RASP_TX</text>
<text x="265.6" y="106.7">1</text>
<text x="265.6" y="104.1">2</text>
<text x="273.7" y="106.8" transform="rotate(-90 273.7 106.8)">Raspi</text>
<text x="18.2" y="111.4">CH1_RX</text>
<text x="101.8" y="113">3</text>
<text x="104.4" y="110">J7</text>
<text x="127.8" y="113.9">NRF_MISO</text>
<text x="128.5" y="111.4">NRF_SCK</text>
<text x="129.8" y="108.8">NRF_CE</text>
<text x="147.5" y="110.5">5</text>
<text x="147.5" y="113">7</text>
<text x="156.4" y="110.5">6</text>
<text x="156.4" y="113">8</text>
<text x="170.4" y="111.4">NRF_MOSI</text>
<text x="170.4" y="113.9">NRF_IRQ</text>
<text x="170.4" y="108.8">NRF_CSN</text>
<text x="36.6" y="119.9">47k</text>
<text x="37" y="117.6">R7</text>
<text x="59.9" y="118.8" transform="rotate(-90 59.9 118.8)">3</text>
<text x="101.8" y="118.1">1</text>
<text x="101.8" y="115.6">2</text>
<text x="121.4" y="114.5">GND</text>
<text x="214.1" y="115.8">GND</text>
<text x="259.8" y="115.8">GND</text>
<text x="18.4" y="122.8">CH1_TX</text>
<text x="53.2" y="123.7">1</text>
<text x="60.9" y="121.7">Q1</text>
<text x="61.1" y="124">BC817</text>
<text x="73.1" y="123">R8</text>
<text x="73.2" y="125.3">47k</text>
<text x="84.1" y="123.9" transform="rotate(-90 84.1 123.9)">3</text>
<text x="109.9" y="121.8" transform="rotate(-90 109.9 121.8)">1-Wire CH1</text>
<text x="36.2" y="131.7">1N4148</text>
<text x="39.6" y="129.2">D1</text>
<text x="59.9" y="126.5" transform="rotate(-90 59.9 126.5)">2</text>
<text x="77.3" y="128.8">1</text>
<text x="84.1" y="131.5" transform="rotate(-90 84.1 131.5)">2</text>
<text x="85" y="126.8">Q2</text>
<text x="85.3" y="129.1">BC817</text>
<text x="96" y="127.2">GND</text>
<text x="116.8" y="127">EEPROM 24C256 or 24C64</text>
<text x="191.8" y="127">3.3V Supply. Regulated 5V input required.</text>
<text x="10.4" y="135.9">C</text>
<text x="159.3" y="133.7">+3.3V</text>
<text x="202.5" y="133.7">+3.3V</text>
<text x="231.3" y="135.8">U3</text>
<text x="259.1" y="135">+5V</text>
<text x="268.3" y="138">J8</text>
<text x="285.4" y="135.9">C</text>
<text x="43.9" y="139.9">GND</text>
<text x="56.6" y="139.9">GND</text>
<text x="80.7" y="139.9">GND</text>
<text x="139" y="142.6">+3.3V</text>
<text x="225.6" y="141">2</text>
<text x="226.9" y="138.1">AMS1117-3.3</text>
<text x="227.6" y="141.9">VO</text>
<text x="235.6" y="141.9">VI</text>
<text x="238.3" y="141">3</text>
<text x="265.6" y="143.5">1</text>
<text x="265.6" y="141">2</text>
<text x="17.8" y="146.7">Both signals are inverted.</text>
<text x="17.8" y="148.8">Use an inverter-chip,</text>
<text x="57.2" y="148.9">+5V</text>
<text x="80.6" y="148.9">+3.3V</text>
<text x="125.9" y="149.5">U1</text>
<text x="150.1" y="149.5">R1</text>
<text x="163.3" y="149.6">R2</text>
<text x="207.7" y="148.4">C2</text>
<text x="220.3" y="148.4">C3</text>
<text x="232.2" y="148.1" transform="rotate(-90 232.2 148.1)">1</text>
<text x="233" y="146" transform="rotate(-90 233 146)">GND</text>
<text x="248.2" y="148.4">C4</text>
<text x="273.7" y="145.1" transform="rotate(-90 273.7 145.1)">Power</text>
<text x="17.8" y="150.8">like 7400 NAND, or</text>
<text x="17.8" y="152.9">7408 NOR, if using a</text>
<text x="17.8" y="154.9">standard OW-Lib.</text>
<text x="125.9" y="152.1">CAT24C256</text>
<text x="140.7" y="154.4" transform="rotate(-90 140.7 154.4)">8</text>
<text x="150.2" y="152.1">4.7k</text>
<text x="163.4" y="151.9">4.7k</text>
<text x="207.8" y="150.7">10u</text>
<text x="220.5" y="150.7">100n</text>
<text x="248.5" y="150.7">100n</text>
<text x="258.5" y="152.6">GND</text>
<text x="60.4" y="158.5">R9</text>
<text x="60.6" y="160.8">4.7k</text>
<text x="84.6" y="158.5">R10</text>
<text x="84.7" y="160.8">4.7k</text>
<text x="96.6" y="159.1">+5V</text>
<text x="131.6" y="157.5">1</text>
<text x="131.6" y="160">2</text>
<text x="133.9" y="158.4">A0</text>
<text x="133.9" y="160.9">A1</text>
<text x="141.6" y="159.4" transform="rotate(-90 141.6 159.4)">VCC</text>
<text x="144.3" y="158.4">SDA</text>
<text x="144.6" y="160.9">SCL</text>
<text x="149.4" y="157.5">5</text>
<text x="149.4" y="160">6</text>
<text x="167.9" y="158.4">EEPROM_SDA</text>
<text x="167.9" y="160.9">EEPROM_SCL</text>
<text x="230.6" y="161.5">GND</text>
<text x="18.2" y="166">CH2_RX</text>
<text x="101.8" y="167.6">3</text>
<text x="103.9" y="164.6">J10</text>
<text x="131.6" y="162.6">3</text>
<text x="133.9" y="163.4">A2</text>
<text x="140.7" y="167.1" transform="rotate(-90 140.7 167.1)">4</text>
<text x="141.6" y="164.8" transform="rotate(-90 141.6 164.8)">GND</text>
<text x="145.2" y="163.4">WP</text>
<text x="149.4" y="162.6">7</text>
<text x="36.5" y="172.2">R11</text>
<text x="59.9" y="173.5" transform="rotate(-90 59.9 173.5)">3</text>
<text x="101.8" y="172.7">1</text>
<text x="101.8" y="170.2">2</text>
<text x="18.4" y="177.4">CH2_TX</text>
<text x="36.6" y="174.5">47k</text>
<text x="53.2" y="178.3">1</text>
<text x="60.9" y="176.3">Q3</text>
<text x="61.1" y="178.6">BC817</text>
<text x="73.2" y="177.6">R12</text>
<text x="73.2" y="179.9">47k</text>
<text x="84.1" y="178.5" transform="rotate(-90 84.1 178.5)">3</text>
<text x="109.9" y="176.4" transform="rotate(-90 109.9 176.4)">1-Wire CH2</text>
<text x="139.1" y="179.3">GND</text>
<text x="10.4" y="185.9">D</text>
<text x="39.6" y="183.8">D2</text>
<text x="59.9" y="181.1" transform="rotate(-90 59.9 181.1)">2</text>
<text x="77.3" y="183.4">1</text>
<text x="85" y="181.4">Q4</text>
<text x="85.3" y="183.7">BC817</text>
<text x="96" y="181.9">GND</text>
<text x="285.4" y="185.9">D</text>
<text x="36.2" y="186.4">1N4148</text>
<text x="84.1" y="186.2" transform="rotate(-90 84.1 186.2)">2</text>
<text x="43.9" y="194.6">GND</text>
<text x="56.6" y="194.6">GND</text>
<text x="80.7" y="194.6">GND</text>
<text x="35" y="199.9">1</text>
<text x="85" y="199.9">2</text>
<text x="135" y="199.9">3</text>
<text x="185" y="199.9">4</text>
<text x="235" y="199.9">5</text>
<text x="285" y="199.9">6</text>
</g>
<g font-size="1.4">
<text x="223.6" y="41.4">TX1</text>
<text x="238.2" y="38.9">RX3</text>
<text x="238.4" y="41.4">TX3</text>
<text x="223.7" y="44.1">RX1</text>
<text x="224" y="46.5">USB-</text>
<text x="238.2" y="46.5">ADC8</text>
<text x="238.2" y="44">ADC9</text>
<text x="223.7" y="51.5">NSS1</text>
<text x="223.8" y="49">USB+</text>
<text x="237.8" y="51.6">MISO1</text>
<text x="237.8" y="49">MOSI1</text>
<text x="235.1" y="59.3">RX2 ADC3</text>
<text x="238.3" y="56.7">ADC4</text>
<text x="238.3" y="54.1">SCK1</text>
<text x="223.6" y="64.3">SDA1</text>
<text x="223.7" y="61.6">SCL1</text>
<text x="235.1" y="61.7">TX2 ADC2</text>
<text x="238.3" y="64.3">ADC1</text>
<text x="226.4" y="69.1">sink 3mA</text>
<text x="226.6" y="70.5">source 0mA</text>
<text x="238.3" y="66.8">ADC0</text>
<text x="226.3" y="74.3">PWM pin</text>
<text x="226.8" y="72.2">30pF 2MHz</text>
<text x="226.8" y="76.3">5V tolerant</text>
<text x="238.4" y="74.3">LED</text>
<text x="14" y="97.8">BC817</text>
</g>
<text font-size=".7" x="229.1" y="26.4">Y@@J</text>
</svg>
